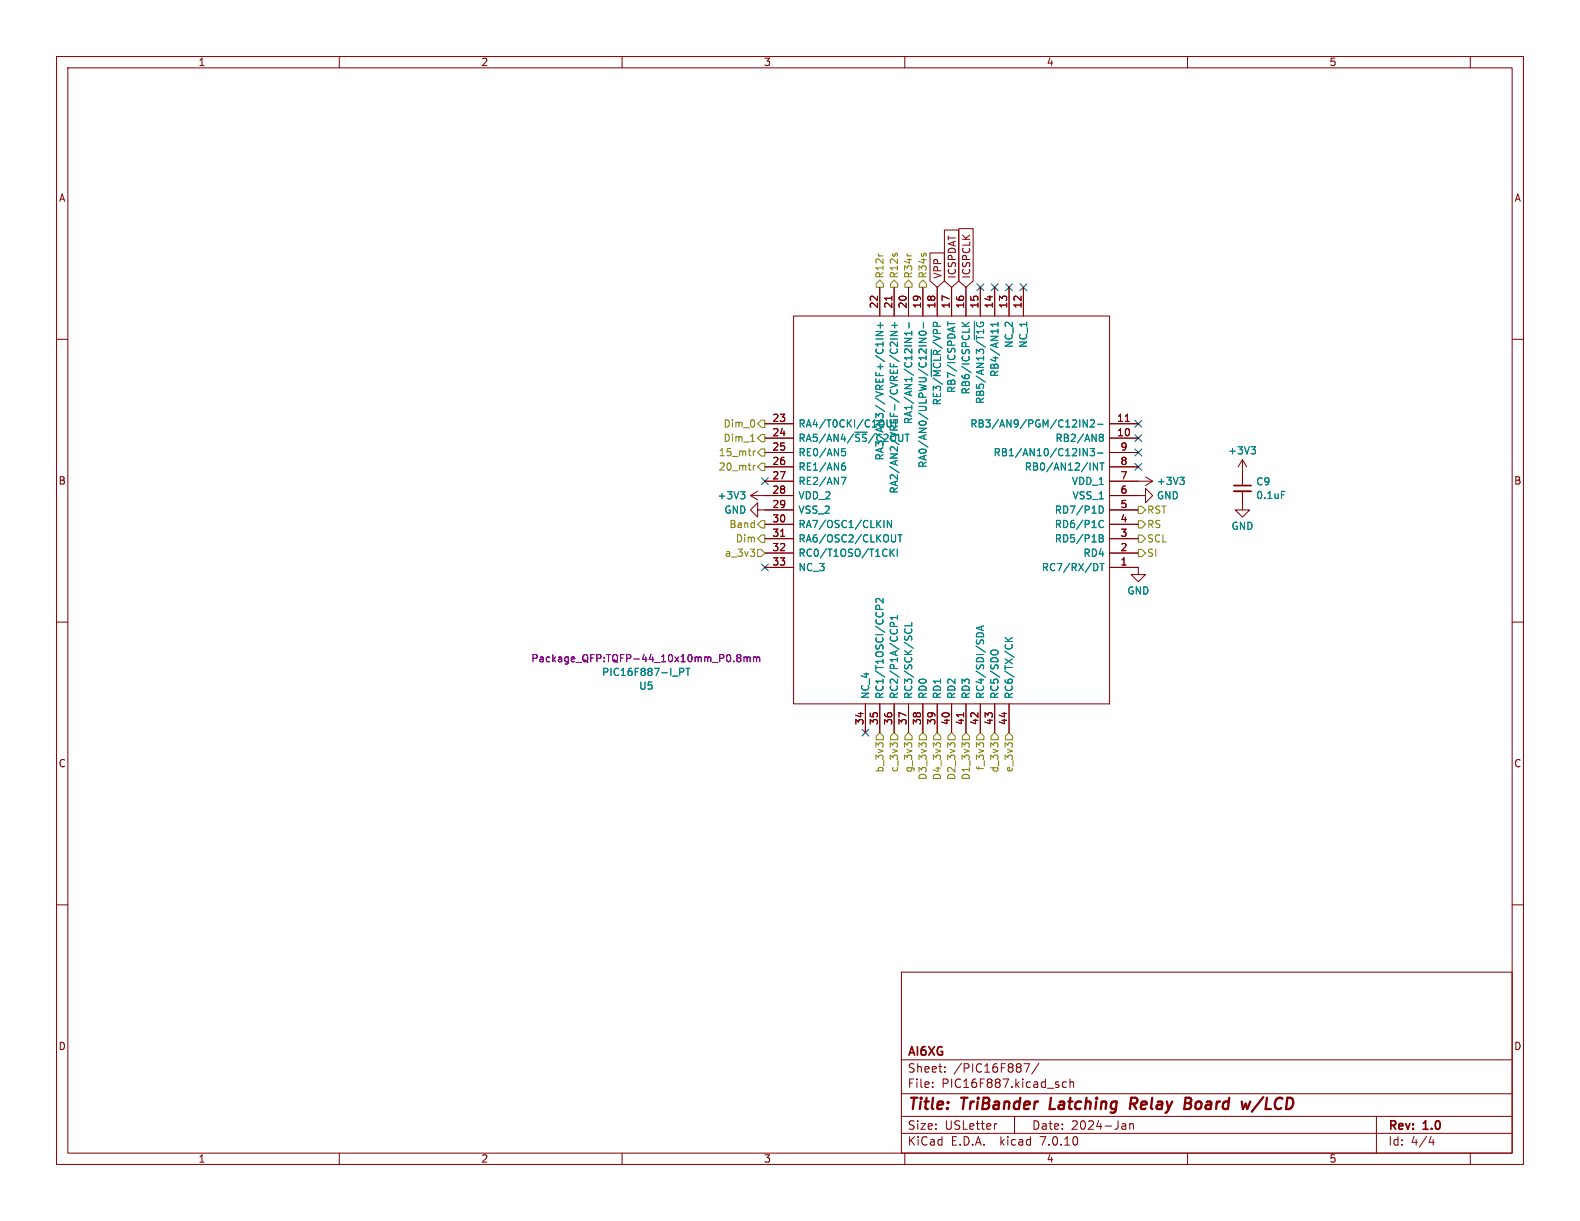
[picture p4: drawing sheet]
<svg xmlns="http://www.w3.org/2000/svg" width="279mm" height="216mm" viewBox="0 0 279 216" stroke-linecap="round" stroke-linejoin="round" font-family="sans-serif">
<g fill="none" stroke="#840000" stroke-width=".18">
<path d="M10 10h259.4v195.9h-259.4zM12 12h255.4v191.9h-255.4zM60 10v2M110 10v2M160 10v2M210 10v2M260 10v2M10 60h2M140.3 55.9h55.9v68.6h-55.9zM155.6 50.8v5.1M157.7 52.4v.7M158.1 50.8v5.1"/>
<path d="M160.7 50.8v5.1M163.2 50.8v5.1M164.5 44.7h2.5v5l-1.3 1.1-1.2-1.1zM165.7 50.8v5.1M167 40.7h2.5v9l-1.2 1.1-1.3-1.1zM168.3 50.8v5.1M169.5 40.4h2.6v9.3l-1.3 1.1-1.3-1.1zM170.8 50.8v5.1M173.4 50.8v5.1M175.9 50.8v5.1M178.4 50.8v5.1M181 50.8v5.1"/>
<path d="M267.4 60h2M135.3 77.5h5M135.3 74.9h5M196.2 77.5h5.1M196.2 74.9h5.1M199 74.5h.7M132.7 87.6h7.6M132.7 87.6l1.3 .8M134 90.2v-1.3l-1.3 1.3 1.3 1.2v-1.2h6.3M134 86.9l-1.3 .7M135.3 85.1h5M135.3 97.8h5"/>
<path d="M135.3 80h5M135.3 82.6h5M135.3 92.7h5M135.3 95.3h5M138 94.8h.8M196.2 87.6h6.4v-1.2l1.2 1.2-1.2 1.3v-1.3M196.2 85.1h7.6M196.2 97.8h5.1M196.2 80h5.1M196.2 82.6h5.1M196.2 90.2h5.1M196.2 92.7h5.1"/>
<path d="M196.2 95.3h5.1M202.6 84.3l1.2 .8M203.8 85.1l-1.2 .8M219.7 86.9v3.3h1.3l-1.3 1.2-1.3-1.2h1.3M219.7 81.3l-.8 1.3M219.7 81.3v4.6M219.7 81.3l.8 1.3M10 110h2M135.3 100.3h5M196.2 100.3h5.1v1.3h1.3l-1.3 1.3-1.3-1.3h1.3M267.4 110h2M153 124.5v5"/>
<path d="M155.6 124.5v5M158.1 124.5v5M160.7 124.5v5M163.2 124.5v5M165.7 124.5v5M168.3 124.5v5M170.4 126v.8M170.8 124.5v5M173.4 124.5v5M175.9 124.5v5M178.4 124.5v5M10 160h2"/>
<path d="M267.4 160h2M159.4 171.9h108v32h-108zM159.4 197.4h108M159.4 193.4h108M159.4 187.4h108M164.9 192.1v.2M164.9 191.4v.1M167.1 189.4v.2M167.1 188.7v.1M176.3 198.7l-.3 .1M179.4 197.4v3M181.1 188.1h1l-.7 1.5"/>
<path d="M183.7 188l-1.3 1.9M188.6 191.4l-.5-.1-.2 .3v.4l.1 .2h.6M189.2 191.4l.2-.1 .4 .1 .1 .9M189.2 190.8v1.5M198.6 198.7h.3l.2 .2v.8M199.1 199.6l-.5 .1M199.1 199l-.5 .1M199.8 198.8l.2-.1 .4 .1v.9M199.8 198.7v1M243.4 197.4v6.5M60 203.9v2M110 203.9v2"/>
<path d="M159.4 200.4h108M160 203.9v2M210 203.9v2M253.1 200.9l-.4 1.1h.9M253.4 201.5v1M260 203.9v2"/>
</g>
<path d="M185.9 194.1l-.3 2h1M200.4 195.2l.5 .9M200.8 194.1h-.8l-.2 2M200.9 195.1l-1 .1M209.5 195.1h.7M209.7 194.1h.6a.49 .49 0 0 1 .4 .5 .49 .49 0 0 1-.5 .5M210.2 195.1l.3 .1a.58 .58 0 0 1-.3 .9h-.8M223.4 194l-2 2.6" fill="none" stroke="#840000" stroke-width=".4"/>
<g fill="none" stroke="#008484" stroke-width=".18">
<path d="M154.9 59.9h1.3M154.9 58.6h1.3l-1.3 .7h1.3M155.2 57.5h1M155.7 57v1M157.4 59.9h1.3M157.4 58.6h1.3l-1.3 .7h1.3M157.7 57.5h1M158.2 57v1M160 59.8h1.2l-1.2 .8M160.8 57v1M161.2 58.6v.7M161.2 58.9h-1.2l.3 .4"/>
<path d="M162.5 59.8h1.3l-1.3 .8h1.3M162.6 58.7a.68 .68 0 0 1 1.2 .3 .72 .72 0 0 1-1.3-.1zM163.3 57v1M167.6 56.9v.7M167.6 57.2h1.3M170.1 57.7h1.3M170.1 57l.8 .7M171.4 57l-.7 .5M172.3 56.9v3.2M176.5 57v.7M176.5 57.3h-1.3l.4 .4M148.9 79.3h.6"/>
<path d="M149 79.8h.3l.2 .2-.1 .5-.4 .1M156.2 60.5v.7M156.2 60.9h-1.3l.3 .3M158.7 60.5v.8l-.9-.8-.4 .2 .1 .5M160.1 76.8h.7M164.7 61.8v4.8M191.5 79.3l.8 1.3v-1.3M192.3 74.2v1.3l-.8-1.3v1.3M192.8 79.3h.7l-.4 .5 .4 .1v.6l-.2 .1-.5-.1M192.8 74.4l.5-.2 .2 .4-.7 .9h.7M194.1 75h1M194.4 77.2l.2 .1"/>
<path d="M194.4 76.9l.2-.1h.4l.1 .3-.2 .2M194.6 77.3h.3M194.6 77.3l-.2 .1M194.9 77.3l.2 .3v.3l-.2 .1-.5-.1M221.2 79h.8l-.4 .5M221.8 79.5l.2 .2v.3l-.2 .3M130.9 86.9h.8l-.4 .5M131.5 87.4l.2 .3v.3l-.2 .2M148.8 84.4h.8l-.5 1.3M148.9 82.4l.4-.1 .2 .3-.1 .5h-.5M149.4 81.9l-.4 .1M156.3 92v1.3"/>
<path d="M157.4 97.1v1.3M157.6 97.6l.5 .8M157.6 92v1.3l-.7-1.3v1.3M158.1 97.1l-.7 .7M158.4 94.6v1l-.1 .2h-.4M158.7 97.1v1.3M158.8 94.6h.7M159.2 94.6v1.2M193.4 81.9l.7 1.2v-1.2M194 99.8l.1 .4-.1 .5M194.1 80.1h1M194.4 89.5a.64 .64 0 0 1 .7 .6 .64 .64 0 0 1-.7 .6"/>
<path d="M194.4 94.6h.4l.3 .2-.3 .4 .3 .1v.3l-.2 .2h-.5zM194.4 93l.3 .3 .4-.1M194.4 95.2h.4M194.5 99.6h.7M194.5 81.9h.7M194.9 81.9v1.2M194.9 99.6v1.3M195.1 92.1l-.4-.1-.3 .3M208.6 84.4h.8l-.4 .5M209.2 84.9l.2 .2v.3l-.2 .3M226.6 86.9h.6M120.9 118.3v.3l-.1 .2h-.6"/>
<path d="M121.6 118.2v1.2M154.9 107.8v-.5l.2-.3 .4 .1v.7M156.2 105.8v.8l-1-.8-.3 .3 .1 .4M158.1 110.8l-.1-.6-.2-.1h-.3l-.1 .7h1.3M158.7 108.8v.8M158.7 109.2h-1.3l.4 .4M160.1 111.2l-.1 .4M161.1 111.2l.1 .4M161.2 110.1v.6h-1.2M172.7 112.1l.5-.2 .7 .2M173.6 110.8v.6M173.9 110.7l-1.2 .4 1.2 .4"/>
<path d="M175.2 115.5a.43 .43 0 0 1 .4-.6h.5a.43 .43 0 0 1 .4 .6M177.7 113.4h1.3M177.7 112.7l.8 .7M179 112.7l-.7 .6"/>
</g>
<path d="M130.5 116.3l-.2-.3 .2-.3 .4 .1 .1 .2-.2 .3M130.5 116.3l-.2 .2 .1 .4 .1 .1h.4l.1-.2v-.3l-.2-.2M130.5 116.3h.3M131.6 116.3l.3-.1 .2 .2M131.6 116.2v.8M132.1 116.4l.2-.2h.3l.1 .8M132.1 116.4v.6M133.3 116.3l.3-.1 .2 .2M133.3 116.2v.8M133.8 116.4l.2-.2h.3v.8M133.8 116.4v.6" fill="none" stroke="#840084" stroke-width=".18"/>
<path d="M218.2 86.9h3" fill="none" stroke="#840000" stroke-width=".33"/>
<path d="M218.2 85.9h3" fill="none" stroke="#840000" stroke-width=".3"/>
<g fill="none" stroke="#848400" stroke-width=".18">
<path d="M154.9 50.2l.7-.7 .6 .7v.6h-1.3zM155.3 44.9v.1M157.5 50.2l.6-.7 .6 .7v.6h-1.2zM160.4 44.9v.1M160.7 49.5l.6 .7v.6h-1.3v-.6zM163.2 49.5l.6 .7v.6h-1.2v-.6zM132.7 78h.8M133.2 79.7v.9M133.6 79.7l-.4 .3M134.6 79.4h.7v1.2h-.7l-.6-.6zM134.6 76.8h.7v1.3h-.7l-.6-.6zM134.6 74.3h.7v1.3h-.7l-.6-.7z"/>
<path d="M133.2 82.3v.8M133.6 82.3l-.4 .2M134 97.2h.6l.7 .6-.7 .6h-.6zM134.6 81.9h.7v1.3h-.7l-.6-.6zM134.6 94.6h.7v1.3h-.7l-.6-.6zM134.6 92.1h.7v1.2h-.7l-.6-.6zM201.3 97.2h.6l.7 .6-.7 .6h-.6zM201.3 89.5h.6l.7 .7-.7 .6h-.6zM201.3 92.1h.6l.7 .6-.7 .6h-.6zM201.3 94.6h.6l.7 .7-.7 .6h-.6zM154.9 130.2l.7-.7 .6 .7v.6h-1.3zM157.5 130.2l.6-.7 .6 .7v.6h-1.2z"/>
<path d="M157.9 131.8l-.5-.5v.8M158 131.4h.6M160.7 129.5l.6 .7v.6h-1.3v-.6zM162.5 131.3l.5 .5M163.1 131.4h.6M163.2 129.5l.6 .7v.6h-1.2v-.6zM165.5 131.8l-.5-.5v.8M165.6 131.4h.6M165.7 129.5l.7 .7v.6h-1.3v-.6zM168.1 131.8l-.5-.5v.8M168.2 131.4h.5M168.3 129.5l.6 .7v.6h-1.3v-.6z"/>
<path d="M170.6 131.8l-.5-.5v.8M170.7 131.4h.6M170.8 129.5l.6 .7v.6h-1.2v-.6zM173.1 131.8l-.4-.5v.8M173.3 131.4h.5M173.4 129.5l.6 .7v.6h-1.3v-.6zM175.9 129.5l.6 .7v.6h-1.2v-.6zM177.8 130.2l.6-.7 .7 .7v.6h-1.3z"/>
</g>
<g fill="none" stroke="#000084" stroke-width=".18">
<path d="M172.7 50.2l1.3 1.2M174 50.2l-1.3 1.2M175.3 50.2l1.2 1.2M176.5 50.2l-1.2 1.2M177.8 50.2l1.2 1.2M179 50.2l-1.2 1.2M180.4 50.2l1.2 1.2M181.6 50.2l-1.2 1.2M200.7 79.4l1.2 1.2M200.7 76.9l1.2 1.2M200.7 74.3l1.2 1.2M201.9 79.4l-1.2 1.2"/>
<path d="M201.9 76.9l-1.2 1.2M201.9 74.3l-1.2 1.2M134.6 84.5l1.3 1.2M134.6 99.7l1.3 1.2M135.9 84.5l-1.3 1.2M135.9 99.7l-1.3 1.2M200.7 81.9l1.2 1.3M201.9 81.9l-1.2 1.3M152.4 128.9l1.2 1.2M153.6 128.9l-1.2 1.2"/>
</g>
<g font-size="2.8" fill="#840000">
<text x="160.4" y="196.8">Title:</text>
<text x="170.1" y="196.8">TriBander</text>
<text x="186.5" y="196.8">Latching</text>
<text x="201.5" y="196.8">Relay</text>
<text x="211.9" y="196.8">Board</text>
<text x="222.9" y="196.8">w/LCD</text>
</g>
<g font-size="2.1" fill="#840000">
<text x="160.4" y="189.9">Sheet:</text>
<text x="160.4" y="187.1">AI6XG</text>
<text x="168.6" y="189.9">/PIC16F887/</text>
<text x="160.4" y="192.6">File:</text>
<text x="166.5" y="192.6">PIC16F887.kicad_sch</text>
<text x="160.4" y="202.8">KiCad</text>
<text x="160.4" y="200">Size:</text>
<text x="167.1" y="200">USLetter</text>
<text x="168.1" y="202.8">E.D.A.</text>
<text x="177" y="202.8">kicad</text>
<text x="182.4" y="200">Date:</text>
<text x="184.2" y="202.8">7.0.10</text>
<text x="189.4" y="200">2024-Jan</text>
<text x="245.4" y="200.2">Rev:</text>
<text x="245.4" y="202.8">Id:</text>
<text x="249.5" y="202.8">4/4</text>
<text x="251.8" y="200.2">1.0</text>
</g>
<g font-size="1.8" fill="#840000">
<text x="35" y="11.9">1</text>
<text x="85" y="11.9">2</text>
<text x="135" y="11.9">3</text>
<text x="185" y="11.9">4</text>
<text x="235" y="11.9">5</text>
<text x="10.3" y="35.9">A</text>
<text x="267.7" y="35.9">A</text>
<text x="166.7" y="49.4" transform="rotate(-90 166.7 49.4)">VPP</text>
<text x="169.2" y="49.4" transform="rotate(-90 169.2 49.4)">ICSPDAT</text>
<text x="171.8" y="49.4" transform="rotate(-90 171.8 49.4)">ICSPCLK</text>
<text x="155.3" y="54.7" transform="rotate(-90 155.3 54.7)">22</text>
<text x="157.9" y="54.7" transform="rotate(-90 157.9 54.7)">21</text>
<text x="160.4" y="54.7" transform="rotate(-90 160.4 54.7)">20</text>
<text x="162.9" y="54.7" transform="rotate(-90 162.9 54.7)">19</text>
<text x="165.5" y="54.7" transform="rotate(-90 165.5 54.7)">18</text>
<text x="168" y="54.7" transform="rotate(-90 168 54.7)">17</text>
<text x="170.6" y="54.7" transform="rotate(-90 170.6 54.7)">16</text>
<text x="173.1" y="54.7" transform="rotate(-90 173.1 54.7)">15</text>
<text x="175.6" y="54.7" transform="rotate(-90 175.6 54.7)">14</text>
<text x="178.2" y="54.7" transform="rotate(-90 178.2 54.7)">13</text>
<text x="180.7" y="54.7" transform="rotate(-90 180.7 54.7)">12</text>
<text x="136.5" y="74.7">23</text>
<text x="136.5" y="77.2">24</text>
<text x="197.4" y="77.2">10</text>
<text x="197.4" y="74.7">11</text>
<text x="136.5" y="79.8">25</text>
<text x="136.5" y="82.3">26</text>
<text x="198" y="82.3">8</text>
<text x="198" y="79.8">9</text>
<text x="10.3" y="85.9">B</text>
<text x="136.5" y="84.8">27</text>
<text x="136.5" y="87.4">28</text>
<text x="136.5" y="89.9">29</text>
<text x="198" y="89.9">5</text>
<text x="198" y="87.4">6</text>
<text x="198" y="84.8">7</text>
<text x="267.7" y="85.9">B</text>
<text x="136.5" y="92.5">30</text>
<text x="136.5" y="95">31</text>
<text x="198" y="92.5">4</text>
<text x="198" y="95">3</text>
<text x="136.5" y="97.5">32</text>
<text x="136.5" y="100.1">33</text>
<text x="198" y="100.1">1</text>
<text x="198" y="97.5">2</text>
<text x="152.8" y="128.3" transform="rotate(-90 152.8 128.3)">34</text>
<text x="155.3" y="128.3" transform="rotate(-90 155.3 128.3)">35</text>
<text x="157.9" y="128.3" transform="rotate(-90 157.9 128.3)">36</text>
<text x="160.4" y="128.3" transform="rotate(-90 160.4 128.3)">37</text>
<text x="162.9" y="128.3" transform="rotate(-90 162.9 128.3)">38</text>
<text x="165.5" y="128.3" transform="rotate(-90 165.5 128.3)">39</text>
<text x="168" y="128.3" transform="rotate(-90 168 128.3)">40</text>
<text x="170.6" y="128.3" transform="rotate(-90 170.6 128.3)">41</text>
<text x="173.1" y="128.3" transform="rotate(-90 173.1 128.3)">42</text>
<text x="175.6" y="128.3" transform="rotate(-90 175.6 128.3)">43</text>
<text x="178.2" y="128.3" transform="rotate(-90 178.2 128.3)">44</text>
<text x="10.3" y="135.9">C</text>
<text x="267.7" y="135.9">C</text>
<text x="10.3" y="185.9">D</text>
<text x="267.7" y="185.9">D</text>
<text x="35" y="205.8">1</text>
<text x="85" y="205.8">2</text>
<text x="135" y="205.8">3</text>
<text x="185" y="205.8">4</text>
<text x="235" y="205.8">5</text>
</g>
<g font-size="1.8" fill="#848400">
<text x="156.4" y="49.3" transform="rotate(-90 156.4 49.3)">R12r</text>
<text x="159" y="49.3" transform="rotate(-90 159 49.3)">R12s</text>
<text x="161.5" y="49.3" transform="rotate(-90 161.5 49.3)">R34r</text>
<text x="164.1" y="49.3" transform="rotate(-90 164.1 49.3)">R34s</text>
<text x="127.8" y="75.8">Dim_0</text>
<text x="127" y="83.4">20_mtr</text>
<text x="127" y="80.9">15_mtr</text>
<text x="127.8" y="78.3">Dim_1</text>
<text x="128.9" y="93.6">Band</text>
<text x="202.8" y="91">RST</text>
<text x="202.8" y="93.6">RS</text>
<text x="128.1" y="98.7">a_3v3</text>
<text x="130" y="96.1">Dim</text>
<text x="202.8" y="98.7">SI</text>
<text x="202.8" y="96.1">SCL</text>
<text x="156.4" y="136.7" transform="rotate(-90 156.4 136.7)">b_3v3</text>
<text x="159" y="136.6" transform="rotate(-90 159 136.6)">c_3v3</text>
<text x="161.5" y="136.7" transform="rotate(-90 161.5 136.7)">g_3v3</text>
<text x="174.2" y="136.3" transform="rotate(-90 174.2 136.3)">f_3v3</text>
<text x="176.8" y="136.7" transform="rotate(-90 176.8 136.7)">d_3v3</text>
<text x="179.3" y="136.6" transform="rotate(-90 179.3 136.6)">e_3v3</text>
<text x="164.1" y="138" transform="rotate(-90 164.1 138)">D3_3v3</text>
<text x="166.6" y="138" transform="rotate(-90 166.6 138)">D4_3v3</text>
<text x="169.1" y="138" transform="rotate(-90 169.1 138)">D2_3v3</text>
<text x="171.7" y="138" transform="rotate(-90 171.7 138)">D1_3v3</text>
</g>
<g font-size="1.8" fill="#008484">
<text x="179.3" y="61.6" transform="rotate(-90 179.3 61.6)">NC_2</text>
<text x="181.8" y="61.6" transform="rotate(-90 181.8 61.6)">NC_1</text>
<text x="166.6" y="71.8" transform="rotate(-90 166.6 71.8)">RE3/~{MCLR}/VPP</text>
<text x="169.1" y="69.6" transform="rotate(-90 169.1 69.6)">RB7/ICSPDAT</text>
<text x="171.7" y="69.8" transform="rotate(-90 171.7 69.8)">RB6/ICSPCLK</text>
<text x="174.2" y="71.5" transform="rotate(-90 174.2 71.5)">RB5/AN13/~{T1G}</text>
<text x="176.8" y="66.8" transform="rotate(-90 176.8 66.8)">RB4/AN11</text>
<text x="141.1" y="75.8">RA4/T0CKI/C1OUT</text>
<text x="161.5" y="75.1" transform="rotate(-90 161.5 75.1)">RA1/AN1/C12IN1-</text>
<text x="171.5" y="75.8">RB3/AN9/PGM/C12IN2-</text>
<text x="141.1" y="78.3">RA5/AN4/~{SS}/C2OUT</text>
<text x="141.1" y="80.9">RE0/AN5</text>
<text x="141.1" y="83.4">RE1/AN6</text>
<text x="156.4" y="81.5" transform="rotate(-90 156.4 81.5)">RA3/AN3//VREF+/C1IN+</text>
<text x="164.1" y="82.8" transform="rotate(-90 164.1 82.8)">RA0/AN0/ULPWU/C12IN0-</text>
<text x="175.6" y="80.9">RB1/AN10/C12IN3-</text>
<text x="181.1" y="83.4">RB0/AN12/INT</text>
<text x="186.5" y="78.3">RB2/AN8</text>
<text x="217.1" y="80.6">+3V3</text>
<text x="126.8" y="88.5">+3V3</text>
<text x="141.1" y="86">RE2/AN7</text>
<text x="141.1" y="88.5">VDD_2</text>
<text x="159" y="87.4" transform="rotate(-90 159 87.4)">RA2/AN2/VREF-/CVREF/C2IN+</text>
<text x="189.4" y="86">VDD_1</text>
<text x="189.6" y="88.5">VSS_1</text>
<text x="204.5" y="88.5">GND</text>
<text x="204.5" y="86">+3V3</text>
<text x="222" y="86">C9</text>
<text x="222" y="88.4">0.1uF</text>
<text x="128" y="91">GND</text>
<text x="141.1" y="91">VSS_2</text>
<text x="141.1" y="93.6">RA7/OSC1/CLKIN</text>
<text x="186.4" y="93.6">RD6/P1C</text>
<text x="186.4" y="91">RD7/P1D</text>
<text x="217.7" y="93.9">GND</text>
<text x="141.1" y="96.1">RA6/OSC2/CLKOUT</text>
<text x="141.1" y="98.7">RC0/T1OSO/T1CKI</text>
<text x="141.1" y="101.2">NC_3</text>
<text x="184.1" y="101.2">RC7/RX/DT</text>
<text x="186.4" y="96.1">RD5/P1B</text>
<text x="191.5" y="98.7">RD4</text>
<text x="199.3" y="105.3">GND</text>
<text x="106.4" y="119.7">PIC16F887-I_PT</text>
<text x="112.9" y="122.1">U5</text>
<text x="153.9" y="123.7" transform="rotate(-90 153.9 123.7)">NC_4</text>
<text x="156.4" y="123.7" transform="rotate(-90 156.4 123.7)">RC1/T1OSCI/CCP2</text>
<text x="159" y="123.7" transform="rotate(-90 159 123.7)">RC2/P1A/CCP1</text>
<text x="161.5" y="123.7" transform="rotate(-90 161.5 123.7)">RC3/SCK/SCL</text>
<text x="164.1" y="123.7" transform="rotate(-90 164.1 123.7)">RD0</text>
<text x="166.6" y="123.7" transform="rotate(-90 166.6 123.7)">RD1</text>
<text x="169.1" y="123.7" transform="rotate(-90 169.1 123.7)">RD2</text>
<text x="171.7" y="123.7" transform="rotate(-90 171.7 123.7)">RD3</text>
<text x="174.2" y="123.7" transform="rotate(-90 174.2 123.7)">RC4/SDI/SDA</text>
<text x="176.8" y="123.7" transform="rotate(-90 176.8 123.7)">RC5/SDO</text>
<text x="179.3" y="123.7" transform="rotate(-90 179.3 123.7)">RC6/TX/CK</text>
</g>
<text font-size="1.8" fill="#840084" x="93.8" y="117.3">Package_QFP:TQFP-44_10x10mm_P0.8mm</text>
</svg>
